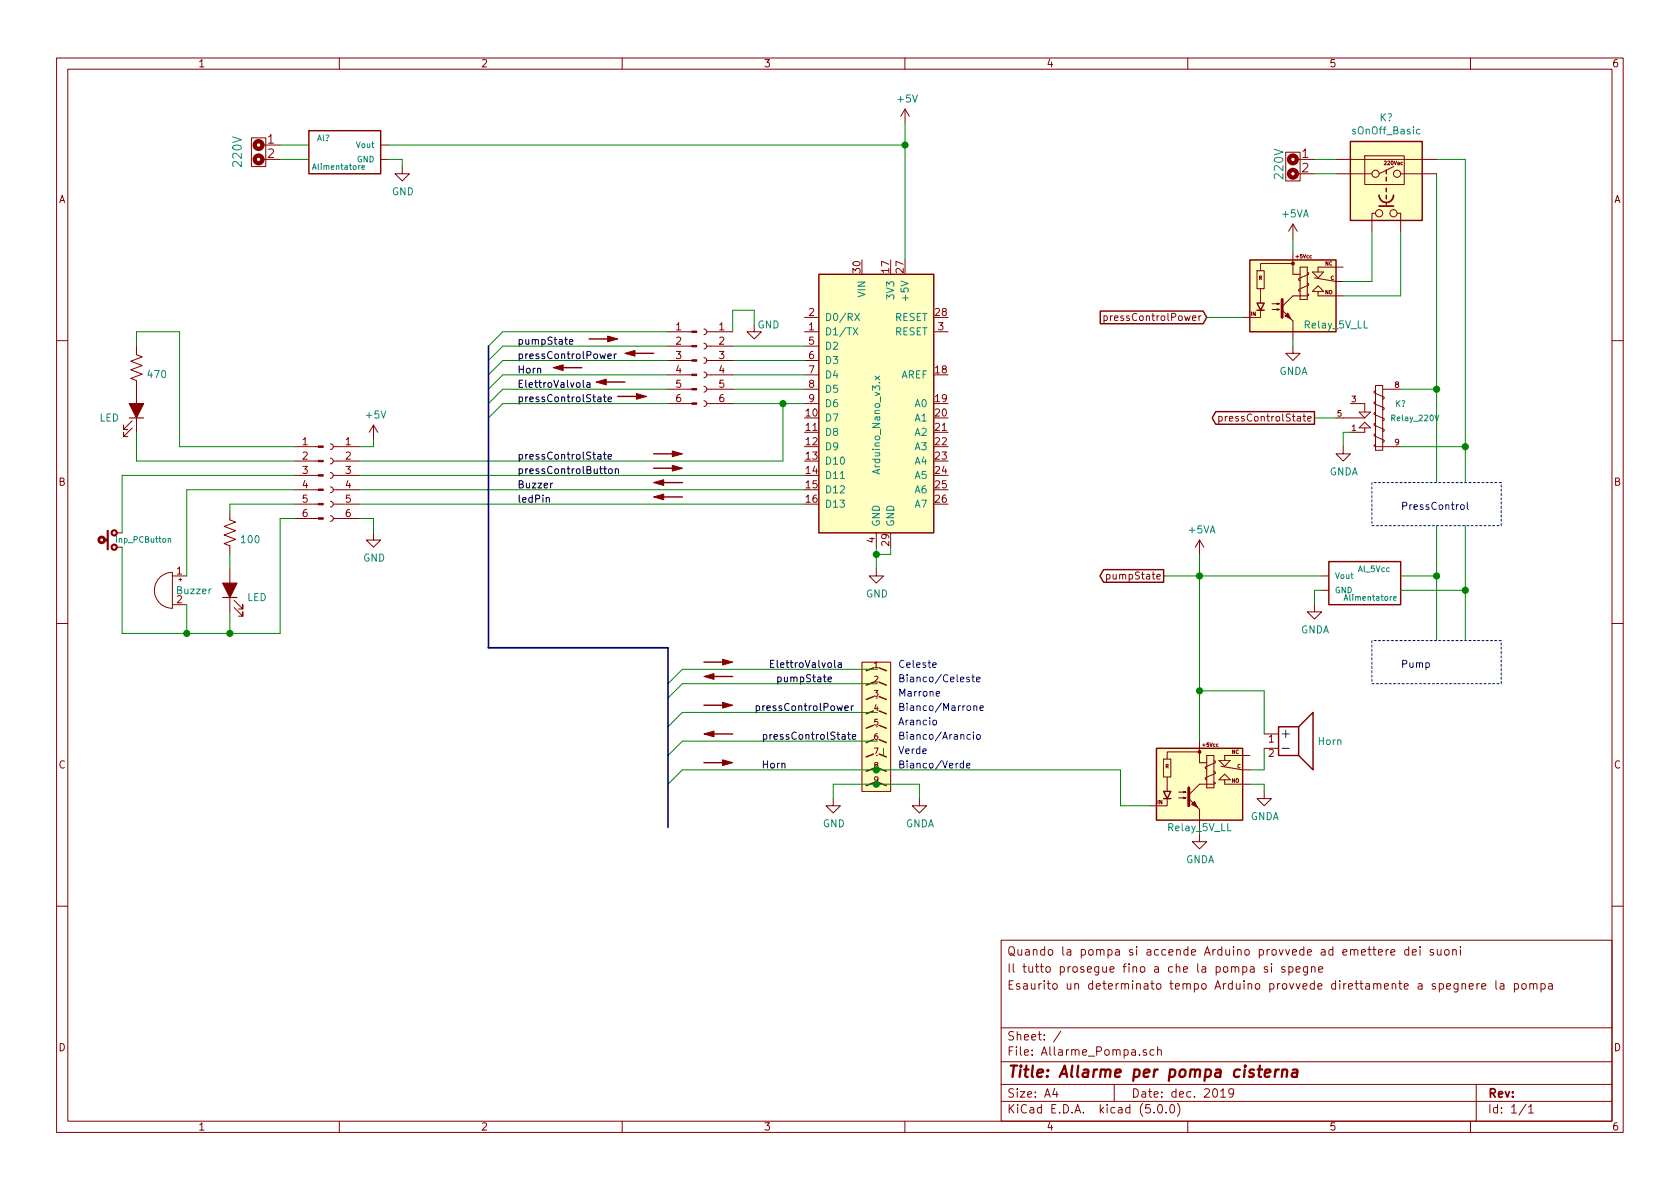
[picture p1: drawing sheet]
<svg xmlns="http://www.w3.org/2000/svg" width="297mm" height="210mm" viewBox="0 0 297 210" stroke-linecap="round" stroke-linejoin="round" font-family="sans-serif">
<g fill="none" stroke="#840000" stroke-width=".18">
<path d="M10 10.3h277v189.9h-277zM12 12.2h273v186.1h-273zM60 10.3v1.9M110 10.3v1.9M160 10.3v1.9M160 19.3v2.5M160 19.3l-.7 1.3M160 19.3l.8 1.3M210 10.3v1.9M260 10.3v1.9M44.4 24.4h2.6v5.1h-2.6zM46.4 28.2h3.1"/>
<path d="M46.4 25.6h3.1M67.3 28.2h1.3M67.3 25.6h1.3M71.1 29.5v1.2h1.3l-1.3 1.3-1.3-1.3h1.3M227.3 26.9h2.6v5.1h-2.6zM228.6 39.6l-.8 1.3M228.6 39.6v2.6M228.6 39.6l.8 1.3M229.2 28.2h3.2M229.2 30.7h3.2M236.2 28.2h17.8M236.2 30.7h6.4"/>
<path d="M241.3 27.6h7v5h-7zM243.2 37.7h-.6v3.2M245.1 35.8v.6M246.4 29.5l-2.6 1.2M247 37.7h.6v3.2M247.6 30.7h6.4M118.1 58.7h4.2M124.5 58.2l.3 .1 .2 .3-.2 .4-.3 .2M125 58.7h4.5M133.3 57.4v1.3h1.3l-1.3 1.2-1.2-1.2h1.2M142.2 58.7h2.6M142.2 56.1h2.6"/>
<path d="M165.1 58.7h2.5M195.2 55.9l.4-.1 .2 .3-.1 .5h-.5M195.2 55.8v1.3M212 55.8v.9M212.4 55.8l-.4 .3M222.2 47.9h1.3v3.1h-1.3zM222.9 54.9v1.2h-3.2M222.9 51v2.6M224.9 54.7h1.3l-.4 .2v-.3l.4 .1M224.9 53.7h1.3l-.4 .1v-.2l.4 .1M228.6 46.6h-5.7v1.3M228.6 44.7v3.8h1.3"/>
<path d="M228.6 56.8v3.1M229.9 47.2h1.2v5.8h-1.2zM231.1 51.9l.3 .2v.1l-.3 .1h-2.5l-1.9 1.9M231.1 50l.3 .2v.2l-1.8 .8v.2l.3 .2M231.1 48.1l.3 .2v.2l-1.8 .8v.2l.3 .2M232 51.5l1-1 1 1zM232 48.1h2l-1 1zM232.4 49.1l3.8 .7h1.3M233 51.5v.8h4.5M237.5 47.2h-4.5v.9M10 60.2h2M23.4 75.7l-1.6 1.5v-.8v.8h.8"/>
<path d="M23.4 74.4l-1.6 1.5v-.7v.7h.8M24.1 61.2v1.5l1 .4-2 .8 2 .7-2 .8 2 .8-2 .7 1 .4v9.1M52.1 79h4.2M58.4 78.5l.4 .1 .1 .3-.1 .4-.4 .2M58.9 79h4.6M66 75.2l-.7 1.2M66 75.2v2.5M66 75.2l.8 1.2M118.1 61.2h4.2M118.1 63.7h4.2M118.1 66.3h4.2M118.1 68.8h4.2"/>
<path d="M118.1 71.4h4.2M124.5 70.9l.3 .1 .2 .3-.2 .4-.3 .2M124.5 68.3l.3 .1 .2 .3-.2 .5-.3 .1M124.5 65.8l.3 .1 .2 .3-.2 .4-.3 .2M124.5 63.2l.3 .2 .2 .2-.2 .5-.3 .2M124.5 60.7l.3 .1 .2 .3-.2 .4-.3 .2M125 61.2h4.5M125 63.7h4.5M125 66.3h4.5M125 68.8h4.5M125 71.4h4.5M142.2 61.2h2.6"/>
<path d="M142.2 63.7h2.6M142.2 66.3h2.6M142.2 68.8h2.6M142.2 71.4h2.6M215.5 73.7l.3-.1 .3 .3-.1 .5h-.5M215.5 73.6v1.3M228.6 61.2v1.3h1.3l-1.3 1.2-1.3-1.2h1.3M231.2 74l.6-.1v-.2l-.4-.1-.2 .2 .1 .6h.5M237.5 79v1.3h1.3l-1.3 1.2-1.3-1.2h1.3M237.5 73.9h3.8M240 71.4h1.3v1.5M240.3 72.9h2l-1 1z"/>
<path d="M241.3 74.7l1 1h-2zM241.3 75.7v.7h-2.5M243.2 78.6l-.2 .1v.2l.2 .1h3.2M243.2 76.7l-.2 .1v.3l1.7 .7v.3l-.2 .1M243.2 74.8l-.2 .1v.3l1.7 .7v.3l-.2 .1M243.2 72.9l-.2 .1v.3l1.7 .7v.3l-.2 .1M243.2 71l-.2 .1v.3l1.7 .7v.3l-.2 .1M243.2 69.1l-.2 .1v.3l1.7 .7v.3l-.2 .1M243.2 68.2v11.4h1.3v-11.4M243.2 68.2h1.3M244.5 68.8h1.9M285 60.2h2"/>
<path d="M20.8 96.8h.8M20.8 94.2h.8M40.6 90.4v1.5l1.1 .4-2.1 .8 2.1 .7-2.1 .8 2.1 .8-2.1 .7 1 .4v1.5M52.1 91.7h4.2M52.1 89.1h4.2M52.1 86.6h4.2M52.1 84.1h4.2M52.1 81.5h4.2M58.4 91.2l.4 .1 .1 .3-.1 .4-.4 .2M58.4 88.6l.4 .2 .1 .2-.1 .5-.4 .2M58.4 86.1l.4 .1 .1 .3-.1 .4-.4 .2M58.4 83.6l.4 .1 .1 .3-.1 .4-.4 .2"/>
<path d="M58.4 81l.4 .1 .1 .3-.1 .5-.4 .1M58.9 91.7h4.6M58.9 89.1h4.6M58.9 86.6h4.6M58.9 84.1h4.6M58.9 81.5h4.6M66 94.2v1.3h1.3l-1.3 1.3-1.2-1.3h1.2M154.9 94.2v2.6M212.1 95.5l-.8 1.3M212.1 95.5v2.5M212.1 95.5l.8 1.3M10 110.3h2"/>
<path d="M28.2 102.2a3.3 3.3 0 0 1 2.3-1v6.4a3.2 3.2 0 0 1-2.9-2 3.2 3.2 0 0 1 .6-3.4zM30.5 101.8h2.5M30.5 106.9h2.5M31.6 102.5h.5M31.9 102.2v.5M40.6 100.6v7.6M41.4 107.4l1.5 1.6v-.8v.8h-.7M41.4 106.2l1.5 1.5v-.8v.8h-.7M152.4 117.1h5.1v22.8h-5.1zM154.9 100.6v1.2h1.3l-1.3 1.3-1.2-1.3h1.2M195.7 101.6h.3l.3 .2-.2 .6h-.4M195.7 101.6v1.2"/>
<path d="M232.4 106.9v1.3h1.3l-1.3 1.3-1.3-1.3h1.3M233.7 101.8h1.2M233.7 104.4h1.2M285 110.3h2M205.7 134.2h1.3v3.2h-1.3zM206.4 137.4v2.5M212.1 133h-5.7v1.2M212.1 131.1v3.8h1.3M213.4 133.6h1.2v5.7h-1.2zM214.6 138.3l.3 .1v.2l-.3 .1h-2.5l-1.9 1.9M214.6 136.4l.3 .1v.3l-1.8 .7v.3l.3 .1M214.6 134.5l.3 .1v.3l-1.8 .7v.3l.3 .1"/>
<path d="M215.5 137.9l1-1 1 1zM215.5 134.5h2l-1 1zM215.9 135.5l3.8 .6h1.3M216.5 137.9v.8h4.5M221 133.6h-4.5v.9M223.5 139.9v1.3h1.3l-1.3 1.3-1.3-1.3h1.3M223.5 129.8h2.6M223.5 132.3h2.6M147.3 141.2v1.3h1.3l-1.3 1.3-1.3-1.3h1.3M162.6 141.2v1.3h1.2l-1.2 1.3-1.3-1.3h1.3M206.4 141.2v1.3h-3.2M208.4 141.1h1.3l-.4 .1v-.2l.4 .1"/>
<path d="M208.4 140.1h1.3l-.4 .1v-.3l.4 .2M212.1 147.6v1.2h1.3l-1.3 1.3-1.3-1.3h1.3M212.1 143.1v3.2M10 160.2h2M177 166.3h108v32h-108zM224.1 171a.37 .37 0 0 0-.6 .1l.1 .3 .5 .1 .1 .1-.2 .3h-.5M224.8 170.4v.2M224.8 170.9v1M227.2 171l-.4-.1-.2 .2 .1 .3 .5 .1v.4h-.6M227.9 171l.4-.1 .3 .3-.1 .6-.2 .1h-.4M227.9 170.9v1.5M229.2 171.4l.7-.1-.1-.3-.4-.1-.2 .2v.8h.6"/>
<path d="M231.2 170.9v1.3l-.3 .2h-.4M231.2 171l-.5-.1-.2 .3 .1 .7h.6M231.9 171.1l.2-.2 .3 .1 .1 .9M231.9 170.9v1M233.1 171.4l.8-.1-.1-.3-.4-.1-.3 .2 .1 .8h.6M243.7 168.4l.7-.1v-.3l-.5-.1-.2 .2 .1 .7h.6M245.1 167.9v1M245.5 167.9l-.4 .1v.2M245.9 168.4l.7-.1v-.3l-.4-.1-.3 .2 .1 .7h.6M249.1 168l-.5-.1-.2 .3 .1 .6h.6M249.1 167.4v1.5M249.7 168.4l.7-.1v-.3l-.5-.1-.2 .2 .1 .7h.6"/>
<path d="M251.1 167.4v.2M251.1 167.9v1M253.4 168l-.3-.1-.2 .2v.2l.5 .2v.3h-.5M254.1 167.9v.8a.39 .39 0 0 0 .7 .1M254.8 167.9v1M255.5 168l.2-.1 .4 .1v.8l-.2 .1-.4-.1zM256.8 168l.3-.1 .3 .1 .1 .9M256.8 167.9v1M257.8 173.9v1.3l-.3 .2h-.4M257.8 174l-.4-.1-.3 .3v.6l.3 .1 .4-.1M258.2 167.4v.2M258.2 167.9v1"/>
<path d="M258.5 174.1l.2-.2 .4 .1v.9M258.5 173.9v1M259.8 174.4l.7-.1-.1-.3-.4-.1-.2 .2v.7h.6M261.1 173.9v1M261.6 173.9l-.3 .1-.2 .2M262 174.4l.7-.1-.1-.3-.4-.1-.2 .2 .1 .7h.5M264.5 173.4v1.3l.2 .2M265.3 174h.5l.1 .9M265.9 174.3l-.5 .1a.29 .29 0 0 0-.2 .2 .29 .29 0 0 0 .2 .3l.5-.1M267.8 174l.4-.1 .3 .3-.1 .6h-.6M267.8 173.9v1.5M269.1 174.1l.2-.2 .5 .2v.7l-.3 .1-.4-.1z"/>
<path d="M270.5 174.1l.2-.2 .3 .1 .1 .9M270.5 173.9v1M271.1 174.1a.34 .34 0 0 1 .3-.2 .34 .34 0 0 1 .4 .2v.8M272.5 174l.4-.1 .3 .3-.1 .6-.2 .1-.4-.1M272.5 173.9v1.5M273.8 174h.6l.1 .9M274.5 174.3l-.5 .1a.29 .29 0 0 0-.2 .2 .29 .29 0 0 0 .2 .3l.5-.1M285 160.2h2M60 198.3v1.9M110 198.3v1.9M160 198.3v1.9M177 194.8h108"/>
<path d="M177 191.8h108M177 187.8h108M177 181.8h108M186.5 192.5l-.4 1h1M186.8 193v1M187.6 182.3l-1.3 2M197 191.8v3M202.7 185.7a.37 .37 0 0 0-.6 .1l.1 .2 .5 .2 .1 .1-.3 .3-.4-.1M204 196.7v.1M204 185.7l-.4-.1-.3 .3 .1 .6 .2 .1 .4-.1M204.7 185.7a.37 .37 0 0 1 .6 .1v.8M204.7 185.1v1.5"/>
<path d="M204.8 195.5l.4-.2a.94 .94 0 0 1 0 1.5 .79 .79 0 0 1-.4-1.3zM206.2 196.7v.1M207 195.4l.3-.1a.94 .94 0 0 1 0 1.5 .82 .82 0 0 1-.3-1.4zM208.2 195.1a1.71 1.71 0 0 1 0 2.3M210 198.3v1.9M215.8 193l.5-.5v1.5M215.8 194h.9M218.1 193.2l-.1 .2a.48 .48 0 0 1-.7-.1v-.6a.48 .48 0 0 1 .7-.1v.1a1.19 1.19 0 0 1-.2 1.2l-.4 .1M260 198.3v1.9M261 191.8v6.5M269.8 195.2l-1.2 2M270.3 195.8l.4-.5v1.5"/>
<path d="M270.3 196.8h.8"/>
<circle cx="243.2" cy="30.7" r=".63"/>
<circle cx="243.8" cy="37.7" r=".63"/>
<circle cx="246.4" cy="37.7" r=".63"/>
<circle cx="247" cy="30.7" r=".63"/>
</g>
<path d="M223.6 189.8l1-.2v-.4h-.8l-.2 1 .3 .2 .5-.1M225.6 189.1l-.2 1.3M226.1 189.1a.54 .54 0 0 0-.6 .4M226.8 189.3a.5 .5 0 0 1 .8 .1l-.1 1M226.8 189.1l-.2 1.3M228.6 189.2h.8l-.1 1.2M229.4 189.6l-.7 .1a.4 .4 0 0 0-.3 .3 .4 .4 0 0 0 .2 .4l.7-.1" fill="none" stroke="#840000" stroke-width=".41"/>
<g fill="#ffffc2" stroke="#ffffc2" stroke-width=".18">
<path d="M144.8 48.5h20.3v45.7h-20.3z"/>
<path d="M238.8 25h12.7v14h-12.7z"/>
<path d="M221 46h15.2v12.7h-15.2z"/>
<path d="M204.5 132.3h15.2v12.7h-15.2z"/>
<path d="M152.4 117.1h5.1v22.8h-5.1z"/>
<circle cx="228.6" cy="28.2" r=".69"/>
<circle cx="45.7" cy="25.6" r=".69"/>
<circle cx="153.8" cy="138.7" r=".76"/>
<circle cx="153.8" cy="136.1" r=".76"/>
<circle cx="153.8" cy="133.6" r=".76"/>
<circle cx="153.8" cy="131.1" r=".76"/>
<circle cx="153.8" cy="128.5" r=".76"/>
<circle cx="153.8" cy="126" r=".76"/>
<circle cx="153.8" cy="123.4" r=".76"/>
<circle cx="153.8" cy="120.9" r=".76"/>
<circle cx="153.8" cy="118.4" r=".76"/>
<circle cx="156.1" cy="138.7" r=".76"/>
<circle cx="156.1" cy="136.1" r=".76"/>
<circle cx="156.1" cy="133.6" r=".76"/>
<circle cx="156.1" cy="131.1" r=".76"/>
<circle cx="156.1" cy="128.5" r=".76"/>
<circle cx="156.1" cy="126" r=".76"/>
<circle cx="156.1" cy="123.4" r=".76"/>
<circle cx="156.1" cy="120.9" r=".76"/>
<circle cx="156.1" cy="118.4" r=".76"/>
</g>
<g fill="none" stroke="#840000" stroke-width=".25">
<path d="M54.6 23.1h12.7v7.6h-12.7zM238.8 25h12.7v14h-12.7zM245.1 30.1v.6M245.1 31.4v.6M245.1 33.3v.6M245.1 34.5v.7M104.1 59.9h4.1M144.8 48.5h20.3v45.7h-20.3zM194.5 55h18.2l.7 1.1-.7 1.1h-18.2zM221 46h15.2v12.7h-15.2zM222.2 53.6h1.3l-.6 1.3zM222.2 54.9h1.3"/>
<path d="M98.8 65h4.1M106.4 67.6h4.1M109.2 70.1h4.1M111.5 62.5h4.1M215 72.8h17.4v2.2h-17.4l-.7-1.1zM115.6 80.3h4M115.6 82.8h4M116.6 85.3h4M116.6 87.9h4M234.9 99.3h12.7v7.6h-12.7zM124.5 117.1h4M125.5 119.6h4"/>
<path d="M154.4 118.1l-1.2 .5M155.4 118.1l1.3 .5M195.1 100.7h10.6v2.3h-10.6l-.6-1.2zM124.5 124.7h4M124.5 134.9h4M125.5 129.8h4M154.4 138.4l-1.2 .5M154.4 135.9l-1.2 .5M154.4 133.3l-1.2 .6M154.4 130.8l-1.2 .5M154.4 128.3l-1.2 .5M154.4 125.7l-1.2 .5"/>
<path d="M154.4 123.2l-1.2 .5M154.4 120.6l-1.2 .6M155.4 138.4l1.3 .5M155.4 135.9l1.3 .5M155.4 133.3l1.3 .6M155.4 130.8l1.3 .5M155.4 128.3l1.3 .5M155.4 125.7l1.3 .5M155.4 123.2l1.3 .5M155.4 120.6l1.3 .6M204.5 132.3h15.2v12.7h-15.2zM205.7 139.9h1.3l-.6 1.3z"/>
<path d="M226.1 128.5h3.5v5.1h-3.5zM229.6 128.5l2.6-2.5v10.1l-2.6-2.5M205.7 141.2h1.3"/>
<circle cx="153.8" cy="118.4" r=".76"/>
<circle cx="156.1" cy="118.4" r=".76"/>
<circle cx="153.8" cy="123.4" r=".76"/>
<circle cx="153.8" cy="133.6" r=".76"/>
<circle cx="153.8" cy="128.5" r=".76"/>
<circle cx="153.8" cy="136.1" r=".76"/>
<circle cx="153.8" cy="120.9" r=".76"/>
<circle cx="153.8" cy="138.7" r=".76"/>
<circle cx="153.8" cy="126" r=".76"/>
<circle cx="153.8" cy="131.1" r=".76"/>
<circle cx="156.1" cy="126" r=".76"/>
<circle cx="156.1" cy="128.5" r=".76"/>
<circle cx="156.1" cy="120.9" r=".76"/>
<circle cx="156.1" cy="133.6" r=".76"/>
<circle cx="156.1" cy="138.7" r=".76"/>
<circle cx="156.1" cy="131.1" r=".76"/>
<circle cx="156.1" cy="123.4" r=".76"/>
<circle cx="156.1" cy="136.1" r=".76"/>
</g>
<path d="M64 29.6l.5-.1-.1-.2h-.3l-.1 .1v.5h.4M251.1 22.9h-.4l-.3 .2 .2 .5h.5M150.8 58l.9 1.2M151.1 55.4l.9 1.3M151.7 58l-.9 1.2M152 55.4l-.9 1.3M154.7 66.5l.8 .7M155.5 66.5l-.8 .7M29.7 95.3h.4l.1 .6M246.4 105.8l.5-.1-.1-.2h-.3l-.1 .1v.5h.4" fill="none" stroke="#008484" stroke-width=".18"/>
<path d="M22.9 73.9h2.5M39.4 105.7h2.5" fill="none" stroke="#840000" stroke-width=".2"/>
<g fill="#840000" stroke="#840000" stroke-width=".2">
<path d="M39.4 103.1h2.5l-1.3 2.6z"/>
<path d="M22.9 71.4h2.5l-1.3 2.5z"/>
</g>
<g fill="none" stroke="#840000" stroke-width=".38">
<path d="M19 93.8v3.3"/>
<circle cx="20.2" cy="96.8" r=".46"/>
<circle cx="20.2" cy="94.2" r=".46"/>
</g>
<g fill="none" stroke="#840000" stroke-width=".51">
<path d="M226.7 53v3.1M18.5 95.5h.4M210.2 139.3v3.2"/>
<circle cx="18" cy="95.5" r=".51"/>
</g>
<g fill="none" stroke="#840000" stroke-width=".76">
<circle cx="45.7" cy="25.6" r=".69"/>
<circle cx="45.7" cy="28.2" r=".69"/>
<circle cx="228.6" cy="28.2" r=".69"/>
<circle cx="228.6" cy="30.7" r=".69"/>
</g>
<g fill="none" stroke="#008400" stroke-width=".18">
<path d="M49.5 28.2h5.1M49.5 25.6h5.1M68.6 28.2h2.5v1.3M68.6 25.6h91.4M160 21.8v24.2M232.4 28.2h3.8M232.4 30.7h3.8M254 28.2h5.1v57.1M254 30.7v54.6M118.1 58.7h-29.2l-2.5 2.5M133.3 57.4v-2.5h-3.8v3.8M213.4 56.1h6.3"/>
<path d="M228.6 42.2v2.5M228.6 59.9v1.3M242.6 40.9v8.9h-5.1M247.6 40.9v11.4h-10.1M24.1 61.2v-2.5h7.6v20.3h20.4M24.1 76.4v5.1h28M66 77.7v1.3h-2.5M118.1 61.2h-29.2l-2.5 2.5M118.1 68.8h-29.2l-2.5 2.6M118.1 63.7h-29.2l-2.5 2.6M118.1 66.3h-29.2l-2.5 2.5M118.1 71.4h-29.2l-2.5 2.5"/>
<path d="M129.5 61.2h12.7M129.5 68.8h12.7M129.5 63.7h12.7M129.5 66.3h12.7M129.5 71.4h12.7M138.4 71.4v10.1h-74.9M232.4 73.9h3.8M238.8 76.4h-1.3v2.6M247.6 68.8h6.4M247.6 79h11.5M40.6 98v2.6M52.1 89.1h-11.5v1.3"/>
<path d="M52.1 84.1h-30.5v10.1M52.1 91.7h-2.6v20.3h-27.9v-15.2M52.1 86.6h-19.1v15.2M63.5 89.1h78.7M63.5 86.6h78.7M63.5 84.1h78.7M63.5 91.7h2.5v2.5M154.9 96.8v3.8M157.5 96.8v1.2h-2.6M212.1 98v33.1M254 93v20.3M259.1 93v20.3"/>
<path d="M33 106.9v5.1M40.6 108.2v3.8M154.9 118.4h-34.3l-2.5 2.5M205.7 101.8h28M233.7 104.4h-1.3v2.5M247.6 101.8h6.4M247.6 104.4h11.5M118.1 138.7l2.5-2.6h77.5v6.4h5.1M154.9 131.1h-34.3l-2.5 2.5M154.9 126h-34.3l-2.5 2.5M154.9 120.9h-34.3l-2.5 2.5M156.2 132.3v1.3"/>
<path d="M212.1 122.2h11.4v7.6M221 138.7h2.5v1.2M223.5 132.3v3.8h-2.5M147.3 141.2v-2.5h15.3v2.5"/>
</g>
<path d="M242.6 85.3v7.7M242.6 93h22.8M265.4 93v-7.7M265.4 85.3h-22.8M242.6 113.3v7.6M265.4 113.3h-22.8M242.6 120.9h22.8M265.4 120.9v-7.6" fill="none" stroke="#0000c2" stroke-width=".18" stroke-dasharray=".4 .4"/>
<g fill="none" stroke="#0000c2" stroke-width=".18">
<path d="M258.3 89.4l.2-.2 .4 .2v.5l-.1 .1-.3 .1-.2-.1zM259.4 88.8v1.1l.2 .2M164.9 117.6l.6-.1v-.3h-.4l-.2 .2 .1 .6h.5M171.4 119.8l-.3-.1-.2 .2 .1 .2 .4 .1v.3h-.5M171.8 119.7h.5M172 119.3v1.1l.3 .2M165 127.5l.2-.2 .3 .2 .1 .5-.1 .1-.3 .1-.2-.1zM165.5 122.7l.6-.1v-.3h-.4l-.2 .1 .1 .7h.5M170.4 135h-.4l-.3 .2 .2 .6h.5M170.4 134.5v1.3M170.9 135.4l.6-.1-.1-.3h-.3l-.2 .1 .1 .7h.4M171.6 129.9h-.4l-.2 .2 .1 .6h.5"/>
<path d="M172.1 129.5v.1M172.1 129.9v.8M172.2 124.9l.2-.1 .3 .1v.7M172.2 124.8v.8M172.7 120.1l.6-.1-.1-.2-.4-.1-.1 .2v.6h.5M172.7 130l.2-.1 .4 .1v.5l-.1 .2h-.3l-.2-.1zM173.3 125.2l.6-.1-.1-.2-.3-.1-.2 .2v.6h.5M226.7 129.8h1.3M226.7 132.3h1.3M227.3 129.2v1.2"/>
</g>
<g fill="none" stroke="#000" stroke-width=".18">
<path d="M100.7 60.4l.6-.1-.1-.2-.3-.1-.2 .2 .1 .6h.4M103.1 67.2v1.1l.2 .2M103.8 67.7h.5v.8M104.3 68h-.4l-.2 .2 .1 .2h.5M105.7 70.3h.5v.7M106.2 70.5l-.4 .1-.1 .1v.3h.5M106.7 70.2h.5M106.9 79.9v1.1l.3 .2M106.9 69.8v1.1l.3 .1M107.5 63l.6-.1-.1-.3h-.4l-.1 .2v.6h.5M107.5 70.6l.6-.1v-.2l-.4-.1-.2 .2 .1 .6h.5M108.6 62.6v.8"/>
<path d="M109 62.6l-.4 .2M96.6 88.1l.2-.1h.3v.8M97.7 85.4l-.3 .3M105.7 80.4h.5v.8M106.2 80.7h-.4l-.1 .2v.2h.5M106.7 80.4h.5M106.8 82.9h.4M106.9 82.5v1.1l.3 .1M107.5 80.8l.6-.1v-.3h-.4l-.2 .1 .1 .6h.5M107.6 83l.2-.1 .4 .1 .1 .5-.2 .2h-.3l-.2-.1zM108.8 83l.2-.1 .3 .1v.7M108.8 82.9v.8"/>
<path d="M147.6 116.8v1.1l.2 .1M148.2 117.2h.5l.1 .8M148.8 117.5h-.4l-.2 .2v.3h.6M146.4 120.1l.6-.1v-.2l-.4-.1-.2 .2 .1 .6h.5M148.9 129.9h.5v.8M149.4 125.2l.6-.1-.1-.2-.3-.1-.2 .2v.6h.5M149.4 130.2h-.4l-.2 .2 .1 .3h.5M149.9 129.9h.4M150 129.5v1.1l.3 .1M150.5 124.8v.8M150.7 130.3l.6-.1v-.3h-.4l-.2 .2 .1 .6h.5M150.9 124.8l-.4 .2"/>
</g>
<g fill="#008400" stroke="#008400" stroke-width=".25">
<circle cx="154.9" cy="98" r=".51"/>
<circle cx="212.1" cy="101.8" r=".51"/>
<circle cx="254" cy="68.8" r=".51"/>
<circle cx="259.1" cy="79" r=".51"/>
<circle cx="254" cy="101.8" r=".51"/>
<circle cx="259.1" cy="104.4" r=".51"/>
<circle cx="212.1" cy="122.2" r=".51"/>
<circle cx="154.9" cy="138.7" r=".51"/>
<circle cx="160" cy="25.6" r=".51"/>
<circle cx="33" cy="112" r=".51"/>
<circle cx="40.6" cy="112" r=".51"/>
<circle cx="138.4" cy="71.4" r=".51"/>
<circle cx="154.9" cy="136.1" r=".51"/>
</g>
<path d="M243.8 34.5a1.27 1.27 0 0 0 1.3 1.3 1.27 1.27 0 0 0 1.3-1.3M243.8 36.4h2.6" fill="none" stroke="#840000" stroke-width=".3"/>
<g fill="#840000" stroke="#840000" stroke-width=".18">
<path d="M226.7 54.9l1.9 1.9z"/>
<path d="M227.2 55.9l.5-.5 .5 1z"/>
<path d="M210.2 141.2l1.9 1.9z"/>
<path d="M210.7 142.2l.5-.5 .5 1z"/>
<path d="M56.3 91.6h.8v.2h-.8z"/>
<path d="M56.3 89h.8v.3h-.8z"/>
<path d="M56.3 86.5h.8v.2h-.8z"/>
<path d="M56.3 83.9h.8v.3h-.8z"/>
<path d="M56.3 81.4h.8v.3h-.8z"/>
<path d="M56.3 78.9h.8v.2h-.8z"/>
<path d="M122.3 71.2h.9v.3h-.9z"/>
<path d="M122.3 68.7h.9v.3h-.9z"/>
<path d="M122.3 66.2h.9v.2h-.9z"/>
<path d="M122.3 63.6h.9v.3h-.9z"/>
<path d="M122.3 61.1h.9v.2h-.9z"/>
<path d="M122.3 58.5h.9v.3h-.9z"/>
<path d="M107.4 59.4l1.8 .5-1.8 .5z"/>
<path d="M110.5 62.5l1.8-.5v1z"/>
<path d="M97.8 65l1.8-.5v1z"/>
<path d="M105.4 67.6l1.8-.5v1z"/>
<path d="M112.5 69.6l1.8 .5-1.8 .5z"/>
<path d="M118.9 79.8l1.7 .5-1.7 .5z"/>
<path d="M118.9 82.3l1.7 .5-1.7 .5z"/>
<path d="M115.6 85.3l1.7-.5v1z"/>
<path d="M115.6 87.9l1.7-.5v1z"/>
<path d="M127.8 116.6l1.7 .5-1.7 .5z"/>
<path d="M124.5 119.6l1.7-.5v1z"/>
<path d="M127.8 124.2l1.7 .5-1.7 .5z"/>
<path d="M124.5 129.8l1.7-.5v1z"/>
<path d="M127.8 134.4l1.7 .5-1.7 .5z"/>
<circle cx="228.6" cy="46.6" r=".25"/>
<circle cx="212.1" cy="133" r=".25"/>
</g>
<path d="M86.4 61.2v53.3h31.7v31.8" fill="none" stroke="#000084" stroke-width=".3"/>
<text font-size="2.8" fill="#840000" x="178" y="190.5">Title: Allarme per pompa cisterna</text>
<g font-size="2.1" fill="#008484">
<text x="42.7" y="29.4" transform="rotate(-90 42.7 29.4)">220V</text>
<text x="226.9" y="31.5" transform="rotate(-90 226.9 31.5)">220V</text>
</g>
<g font-size="2.1" fill="#840000">
<text x="47.3" y="25.4">1</text>
<text x="47.3" y="27.9">2</text>
<text x="230.2" y="27.9">1</text>
<text x="230.2" y="30.5">2</text>
<text x="178" y="172">Il tutto prosegue fino a che la pompa si spegne</text>
<text x="178" y="169">Quando la pompa si accende Arduino provvede ad emettere dei suoni</text>
<text x="178" y="175">Esaurito un determinato tempo Arduino provvede direttamente a spegnere la pompa</text>
<text x="178" y="184">Sheet: /</text>
<text x="178" y="186.7">File: Allarme_Pompa.sch</text>
<text x="178" y="196.9">KiCad E.D.A. kicad (5.0.0)</text>
<text x="178" y="194.1">Size: A4</text>
<text x="200" y="194.1">Date: dec. 2019</text>
<text x="263" y="194.1">Rev:</text>
<text x="263" y="196.9">Id: 1/1</text>
</g>
<g font-size="1.8" fill="#840000">
<text x="35" y="11.9">1</text>
<text x="85" y="11.9">2</text>
<text x="135" y="11.9">3</text>
<text x="185" y="11.9">4</text>
<text x="235" y="11.9">5</text>
<text x="285" y="11.9">6</text>
<text x="10.4" y="35.9">A</text>
<text x="285.4" y="35.9">A</text>
<text x="152.1" y="48.2" transform="rotate(-90 152.1 48.2)">30</text>
<text x="157.2" y="48.2" transform="rotate(-90 157.2 48.2)">17</text>
<text x="159.8" y="48.2" transform="rotate(-90 159.8 48.2)">27</text>
<text x="119.5" y="58.4">1</text>
<text x="127.2" y="58.4">1</text>
<text x="143" y="58.4">1</text>
<text x="143" y="55.9">2</text>
<text x="165.4" y="55.9">28</text>
<text x="165.9" y="58.4">3</text>
<text x="196.3" y="56.8">pressControlPower</text>
<text x="119.5" y="61">2</text>
<text x="119.5" y="63.5">3</text>
<text x="127.2" y="61">2</text>
<text x="127.2" y="63.5">3</text>
<text x="143" y="61">5</text>
<text x="143" y="63.5">6</text>
<text x="119.5" y="66">4</text>
<text x="119.5" y="68.6">5</text>
<text x="119.5" y="71.1">6</text>
<text x="127.2" y="66">4</text>
<text x="127.2" y="68.6">5</text>
<text x="127.2" y="71.1">6</text>
<text x="143" y="66">7</text>
<text x="143" y="68.6">8</text>
<text x="143" y="71.1">9</text>
<text x="165.4" y="66">18</text>
<text x="165.4" y="71.1">19</text>
<text x="142.5" y="73.7">10</text>
<text x="142.5" y="76.2">11</text>
<text x="165.4" y="73.7">20</text>
<text x="165.4" y="76.2">21</text>
<text x="216.8" y="74.5">pressControlState</text>
<text x="53.5" y="78.7">1</text>
<text x="53.5" y="81.3">2</text>
<text x="53.5" y="83.8">3</text>
<text x="61.1" y="78.7">1</text>
<text x="61.1" y="81.3">2</text>
<text x="61.1" y="83.8">3</text>
<text x="142.5" y="78.7">12</text>
<text x="142.5" y="81.3">13</text>
<text x="142.5" y="83.8">14</text>
<text x="165.4" y="78.7">22</text>
<text x="165.4" y="81.3">23</text>
<text x="165.4" y="83.8">24</text>
<text x="10.4" y="85.9">B</text>
<text x="53.5" y="86.4">4</text>
<text x="53.5" y="88.9">5</text>
<text x="61.1" y="86.4">4</text>
<text x="61.1" y="88.9">5</text>
<text x="142.5" y="86.4">15</text>
<text x="142.5" y="88.9">16</text>
<text x="165.4" y="86.4">25</text>
<text x="165.4" y="88.9">26</text>
<text x="285.4" y="85.9">B</text>
<text x="53.5" y="91.4">6</text>
<text x="61.1" y="91.4">6</text>
<text x="154.7" y="96" transform="rotate(-90 154.7 96)">4</text>
<text x="31.3" y="101.6">1</text>
<text x="157.2" y="96.5" transform="rotate(-90 157.2 96.5)">29</text>
<text x="31.3" y="106.7">2</text>
<text x="196.3" y="102.5">pumpState</text>
<text x="224.3" y="131.3">1</text>
<text x="10.4" y="135.9">C</text>
<text x="224.3" y="133.9">2</text>
<text x="285.4" y="135.9">C</text>
<text x="10.4" y="185.9">D</text>
<text x="285.4" y="185.9">D</text>
<text x="35" y="199.9">1</text>
<text x="85" y="199.9">2</text>
<text x="135" y="199.9">3</text>
<text x="185" y="199.9">4</text>
<text x="235" y="199.9">5</text>
<text x="285" y="199.9">6</text>
</g>
<g font-size="1.8" fill="#008484">
<text x="158.8" y="18.1">+5V</text>
<text x="239.3" y="23.8">sOnOff_Basic</text>
<text x="243.9" y="21.5">K?</text>
<text x="69.3" y="34.5">GND</text>
<text x="226.7" y="38.4">+5VA</text>
<text x="153" y="52.5" transform="rotate(-90 153 52.5)">VIN</text>
<text x="158.1" y="52.7" transform="rotate(-90 158.1 52.7)">3V3</text>
<text x="160.7" y="52.7" transform="rotate(-90 160.7 52.7)">+5V</text>
<text x="133.9" y="58.1">GND</text>
<text x="145.8" y="59.3">D1/TX</text>
<text x="145.8" y="56.8">D0/RX</text>
<text x="158.2" y="56.8">RESET</text>
<text x="158.2" y="59.3">RESET</text>
<text x="230.7" y="58.1">Relay_5V_LL</text>
<text x="145.8" y="61.8">D2</text>
<text x="145.8" y="64.4">D3</text>
<text x="26.3" y="66.8">470</text>
<text x="145.8" y="66.9">D4</text>
<text x="145.8" y="69.5">D5</text>
<text x="159.3" y="66.9">AREF</text>
<text x="226.1" y="66.3">GNDA</text>
<text x="17.6" y="74.5">LED</text>
<text x="64.8" y="74">+5V</text>
<text x="145.8" y="74.5">D7</text>
<text x="145.8" y="77.1">D8</text>
<text x="145.8" y="72">D6</text>
<text x="161.8" y="72">A0</text>
<text x="161.8" y="74.5">A1</text>
<text x="161.8" y="77.1">A2</text>
<text x="145.8" y="79.6">D9</text>
<text x="145.8" y="82.2">D10</text>
<text x="155.6" y="83.5" transform="rotate(-90 155.6 83.5)">Arduino_Nano_v3.x</text>
<text x="161.8" y="79.6">A3</text>
<text x="161.8" y="82.2">A4</text>
<text x="145.8" y="84.7">D11</text>
<text x="145.8" y="87.2">D12</text>
<text x="145.8" y="89.8">D13</text>
<text x="161.8" y="84.7">A5</text>
<text x="161.8" y="87.2">A6</text>
<text x="161.8" y="89.8">A7</text>
<text x="235" y="84.1">GNDA</text>
<text x="155.6" y="93.2" transform="rotate(-90 155.6 93.2)">GND</text>
<text x="158.1" y="93.2" transform="rotate(-90 158.1 93.2)">GND</text>
<text x="210.2" y="94.3">+5VA</text>
<text x="42.8" y="96.1">100</text>
<text x="64.2" y="99.3">GND</text>
<text x="31.4" y="105.1">Buzzer</text>
<text x="43.7" y="106.3">LED</text>
<text x="153.1" y="105.7">GND</text>
<text x="229.9" y="112">GNDA</text>
<text x="233.1" y="131.7">Horn</text>
<text x="145.5" y="146.3">GND</text>
<text x="160.1" y="146.3">GNDA</text>
<text x="206.6" y="147">Relay_5V_LL</text>
<text x="221.1" y="145">GNDA</text>
<text x="209.6" y="152.6">GNDA</text>
</g>
<g font-size="1.8">
<text x="91.4" y="61">pumpState</text>
<text x="91.4" y="63.5">pressControlPower</text>
<text x="91.4" y="66">Horn</text>
<text x="91.4" y="68.6">ElettroValvola</text>
<text x="91.4" y="71.1">pressControlState</text>
<text x="91.4" y="83.8">pressControlButton</text>
<text x="91.4" y="81.3">pressControlState</text>
<text x="91.4" y="86.4">Buzzer</text>
<text x="91.4" y="88.9">ledPin</text>
<text x="135.9" y="118.1">ElettroValvola</text>
<text x="133.3" y="125.7">pressControlPower</text>
<text x="137.2" y="120.6">pumpState</text>
<text x="134.6" y="130.8">pressControlState</text>
<text x="134.6" y="135.9">Horn</text>
</g>
<g font-size="1.8" fill="#0000c2">
<text x="247.6" y="90.2">PressControl</text>
<text x="158.7" y="118.1">Celeste</text>
<text x="247.6" y="118.1">Pump</text>
<text x="158.7" y="120.6">Bianco/Celeste</text>
<text x="158.7" y="123.2">Marrone</text>
<text x="158.7" y="125.7">Bianco/Marrone</text>
<text x="158.7" y="128.3">Arancio</text>
<text x="158.7" y="130.8">Bianco/Arancio</text>
<text x="158.7" y="133.3">Verde</text>
<text x="158.7" y="135.9">Bianco/Verde</text>
</g>
<g font-size="1.4" fill="#008484">
<text x="56.1" y="24.9">Al?</text>
<text x="63.1" y="28.7">GND</text>
<text x="63.1" y="26.2">Vout</text>
<text x="55.6" y="30">Alimentatore</text>
<text x="246.7" y="71.9">K?</text>
<text x="246.2" y="74.5">Relay_220V</text>
<text x="20.7" y="96">inp_PCButton</text>
<text x="240.2" y="101.1">Al_5Vcc</text>
<text x="236" y="104.9">GND</text>
<text x="236" y="102.4">Vout</text>
<text x="238" y="106.2">Alimentatore</text>
</g>
<g font-size="1.4" fill="#840000">
<text x="239" y="71.1">3</text>
<text x="246.6" y="68.6">8</text>
<text x="236.5" y="73.7">5</text>
<text x="239" y="76.2">1</text>
<text x="246.6" y="78.7">9</text>
<text x="154.6" y="118.1">1</text>
<text x="154.6" y="120.6">2</text>
<text x="154.6" y="123.2">3</text>
<text x="154.6" y="125.7">4</text>
<text x="154.6" y="128.3">5</text>
<text x="154.6" y="130.8">6</text>
<text x="154.6" y="133.3">7</text>
<text x="154.6" y="135.9">8</text>
<text x="154.6" y="138.4">9</text>
</g>
<g font-size=".9" fill="#840000">
<text x="244.9" y="29.2">220Vac</text>
<text x="229.2" y="45.7">+5Vcc</text>
<text x="234.3" y="46.9">NC</text>
<text x="222.6" y="49.5">R</text>
<text x="234.3" y="52">NO</text>
<text x="235.3" y="49.5">C</text>
<text x="221.2" y="55.8">IN</text>
<text x="206.1" y="135.8">R</text>
<text x="212.7" y="132">+5Vcc</text>
<text x="217.8" y="133.3">NC</text>
<text x="218.8" y="135.8">C</text>
<text x="204.7" y="142.2">IN</text>
<text x="217.8" y="138.4">NO</text>
</g>
</svg>
